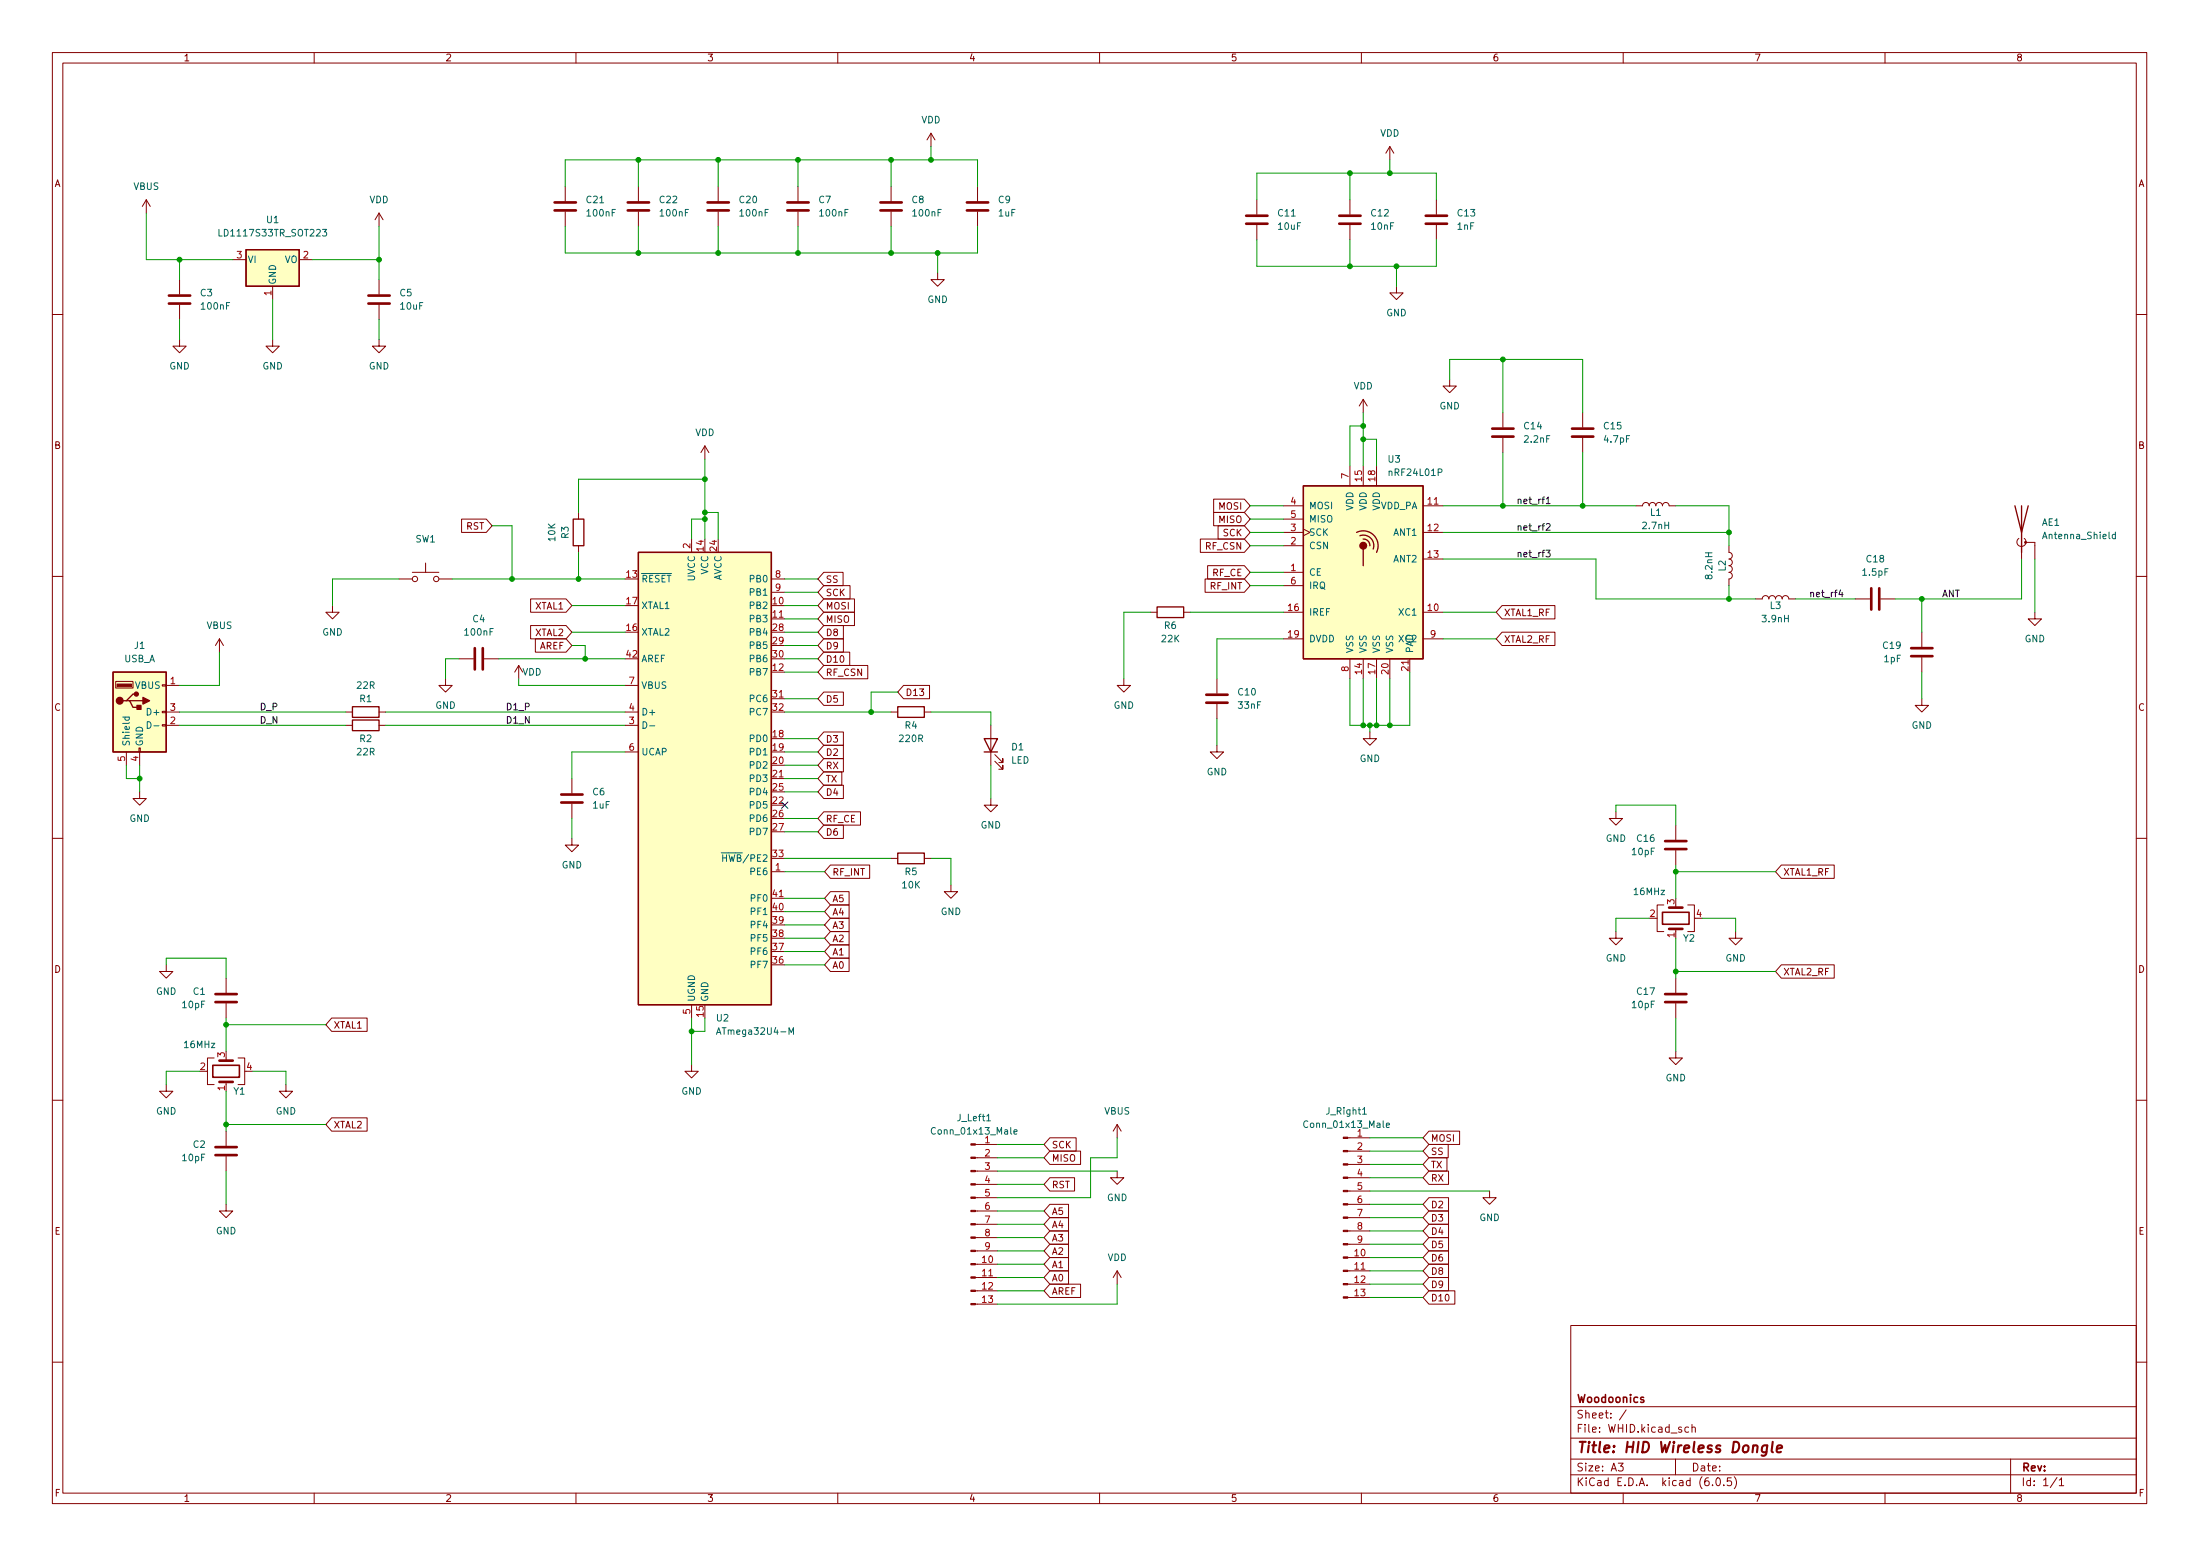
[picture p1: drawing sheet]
<svg xmlns="http://www.w3.org/2000/svg" width="420mm" height="297mm" viewBox="0 0 420 297" stroke-linecap="round" stroke-linejoin="round" font-family="sans-serif">
<g fill="none" stroke="#840000" stroke-width=".19">
<path d="M10 10h400v277h-400zM12 12h396v273h-396zM60 10v2M110 10v2M160 10v2M210 10v2M260 10v2M310 10v2M360 10v2M27.9 38.1l-.7 1.3M27.9 38.1v2.6M27.9 38.1l.8 1.3"/>
<path d="M107.9 35.6v2.8M121.9 35.6v2.8M137.2 35.6v2.8M152.4 35.6v2.8M170.2 35.6v2.8M177.8 25.4l-.8 1.3M177.8 25.4v2.6M177.8 25.4l.8 1.3M186.7 35.6v2.8M240 38.1v2.8M257.8 38.1v2.8M265.4 28v2.5"/>
<path d="M265.4 28l-.7 1.2M265.4 28l.8 1.2M274.3 38.1v2.8M34.3 53.4v2.8M34.3 58.2v2.8M44.4 49.6h2.6M52.1 54.6v2.6M57.1 49.6h2.6M72.4 40.7l-.8 1.2M72.4 40.7v2.5M72.4 53.4v2.8M72.4 58.2v2.8"/>
<path d="M72.4 40.7l.8 1.2M107.9 40.4v2.8M121.9 40.4v2.8M137.2 40.4v2.8M152.4 40.4v2.8M170.2 40.4v2.8M179.1 52.1v1.3h1.2l-1.2 1.2-1.3-1.2h1.3M186.7 40.4v2.8M240 43v2.8M257.8 43v2.8M266.7 54.6v1.3h1.3l-1.3 1.3-1.3-1.3h1.3M274.3 43v2.8"/>
<path d="M10 60h2M34.3 64.8v1.3h1.3l-1.3 1.2-1.3-1.2h1.3M52.1 64.8v1.3h1.2l-1.2 1.2-1.3-1.2h1.3M72.4 64.8v1.3h1.3l-1.3 1.2-1.3-1.2h1.3M260.3 76.2v2.6M260.3 76.2l-.7 1.3M260.3 76.2l.8 1.3M276.9 72.4v1.3h1.2l-1.2 1.3-1.3-1.3h1.3M287 78.8v2.8M302.3 78.8v2.8M408 60h2M88.2 99.1h4.7l1.1 1.3-1.1 1.2h-4.7z"/>
<path d="M110.5 97.8v1.3M134.6 85.1l-.7 1.3M134.6 85.1v2.6M134.6 85.1l.8 1.3M231.8 95.3h5.8l1.2 1.3-1.2 1.2h-5.8zM231.8 97.8h5.8l1.2 1.3-1.2 1.3h-5.8zM245.1 96.6h3.8M245.1 99.1h3.8M257.8 88.9v3.8M260.3 88.9v3.8M262.9 88.9v3.8M271.8 96.6h3.8"/>
<path d="M287 83.6v2.8M302.3 83.6v2.8M312.4 96.6h1.3a.64 .64 0 0 1 .6-.7 .64 .64 0 0 1 .7 .7 .64 .64 0 0 1 .6-.7 .64 .64 0 0 1 .6 .7 .64 .64 0 0 1 .7-.7 .64 .64 0 0 1 .6 .7 .64 .64 0 0 1 .6-.7 .64 .64 0 0 1 .7 .7h1.2M10 110h2M63.5 115.6v1.3h1.3l-1.3 1.2-1.3-1.2h1.3M76.2 110.5h2.5M78.7 109.3h5.1M81.3 107.5v1.8M83.8 110.5h2.6M101.3 119.4h6.8l1.1 1.3-1.1 1.3h-6.8zM101.3 114.3h6.8l1.1 1.3-1.1 1.3h-6.8zM110.5 104.2v1.2"/>
<path d="M132.1 102.9v2.5M147.3 110.5h2.6M147.3 118.1h2.6M147.3 113.1h2.6M157.3 109.3h3.7v2.5h-3.7l-1.1-1.3zM157.3 119.4h3.8v2.6h-3.8l-1.1-1.3zM157.3 116.9h5.9v2.5h-5.9l-1.1-1.3zM157.3 114.3h5.9v2.6h-5.9l-1.1-1.3zM157.3 111.8h5v2.5h-5l-1.1-1.2zM219.7 116.9h1.3M226.1 116.9h1.2M229.2 102.9h8.4l1.2 1.3-1.2 1.2h-8.4z"/>
<path d="M230.1 110.5h7.5l1.2 1.3-1.2 1.3h-7.5zM230.6 108h7l1.2 1.3-1.2 1.2h-7zM232.6 100.4h5l1.2 1.2-1.2 1.3h-5zM245.1 109.3h3.8M245.1 116.9h3.8M245.1 101.6h3.8M245.1 104.2h3.8M245.1 111.8h3.8M248.9 101l1.3 .6-1.3 .7M271.8 116.9h3.8M271.8 101.6h3.8M271.8 106.7h3.8"/>
<path d="M286.9 115.6h10.1v2.5h-10.1l-1.2-1.2zM330.2 104.2v1.2a.63 .63 0 0 1 .6 .7 .63 .63 0 0 1-.6 .6 .63 .63 0 0 1 .6 .7 .63 .63 0 0 1-.6 .6 .63 .63 0 0 1 .6 .6 .63 .63 0 0 1-.6 .7 .63 .63 0 0 1 .6 .6 .63 .63 0 0 1-.6 .6v1.3M335.3 114.3h1.2a.64 .64 0 0 1 .7-.6 .64 .64 0 0 1 .6 .6 .64 .64 0 0 1 .7-.6 .64 .64 0 0 1 .6 .6 .64 .64 0 0 1 .6-.6 .64 .64 0 0 1 .7 .6 .64 .64 0 0 1 .6-.6 .64 .64 0 0 1 .6 .6h1.3M354.3 114.3h2.8M359.2 114.3h2.7M386.1 101.6v5.1M386.6 102.8a.85 .85 0 0 1 .1 1.2 .85 .85 0 0 1-1.2 0 .85 .85 0 0 1 .1-1.2M386.8 103.5h1.8v3.2M388.6 116.9v1.2h1.3l-1.3 1.3-1.3-1.3h1.3M408 110h2M22.1 130.1h3.3v1.3h-3.3zM31 138.3h.7v.3h-.7z"/>
<path d="M31 135.8h.7v.3h-.7zM31 130.7h.7v.3h-.7zM31.7 135.9h2.6M31.7 138.5h2.6M31.7 130.8h2.6M41.9 122l-.8 1.2M41.9 122v2.5M41.9 122l.8 1.2M66 135.9h1.3M66 138.5h1.3M72.4 135.9h1.3M72.4 138.5h1.3"/>
<path d="M85.1 129.6v1.2h1.3l-1.3 1.3-1.3-1.3h1.3M87.6 125.8h2.8M92.5 125.8h2.7M99.1 127l-.8 1.3M99.1 127v2.6M99.1 127l.7 1.3M102.2 122h5.9l1.1 1.2-1.1 1.3h-5.9zM119.4 135.9h2.5M119.4 138.5h2.5M119.4 130.8h2.5M147.3 133.4h2.6M157.3 139.7h3.8v2.6h-3.8l-1.1-1.3z"/>
<path d="M157.3 122h3.8v2.5h-3.8l-1.1-1.3zM157.3 124.5h5v2.5h-5l-1.1-1.2zM157.3 127h8.4v2.6h-8.4l-1.1-1.3zM157.3 132.1h3.8v2.6h-3.8l-1.1-1.3zM170.2 135.9h1.2M172.6 130.8h4.9v2.6h-4.9l-1.2-1.3zM176.5 135.9h1.3M189.2 138.5v7.6M214.6 129.6v1.2h1.3l-1.3 1.3-1.2-1.3h1.2M232.4 129.6v2.8M232.4 134.4v2.8M245.1 122h3.8"/>
<path d="M257.8 125.8v3.8M260.3 125.8v3.8M261.6 139.7v1.3h1.3l-1.3 1.3-1.3-1.3h1.3M262.9 125.8v3.8M265.4 125.8v3.8M269.2 125.8v2.5M271.8 123.2h.1M271.8 122h3.8M286.9 120.7h10.1v2.5h-10.1l-1.2-1.2zM367 133.4v1.3h1.3l-1.3 1.2-1.2-1.2h1.2M367 120.7v2.8M367 125.5v2.8"/>
<path d="M24.1 143.5v2.6M26.5 142.8h.3v.7h-.3zM26.7 151.2v1.2h1.2l-1.2 1.3-1.3-1.3h1.3M26.7 143.5v2.6M109.2 148.6v2.8M109.2 153.5v2.7M119.4 143.5h2.5M147.3 148.6h2.6M157.3 142.3h3.8v2.5h-3.8l-1.1-1.3zM157.3 144.8h3.8v2.6h-3.8l-1.1-1.3zM157.3 157.5h3.8v2.6h-3.8l-1.1-1.3zM157.3 147.4h3.5v2.5h-3.5l-1.1-1.3z"/>
<path d="M157.3 155h7v2.5h-7l-1.1-1.3zM157.3 149.9h3.8v2.5h-3.8l-1.1-1.2zM189.2 152.4v1.3h1.3l-1.3 1.3-1.2-1.3h1.2M190 145.3l1.5 1.5v-.7v.7h-.7M190 144.1l1.5 1.5v-.8v.8h-.7M232.4 142.3v1.2h1.3l-1.3 1.3-1.3-1.3h1.3M308.6 155v1.2h1.3l-1.3 1.3-1.3-1.3h1.3M320 157.5v2.8M10 160h2M109.2 160.1v1.2h1.3l-1.3 1.3-1.3-1.3h1.3M147.3 166.4h2.6M147.3 171.5h2.6"/>
<path d="M158.6 165.1h7.5v2.6h-7.5l-1.1-1.3zM158.6 175.3h3.6v2.5h-3.6l-1.1-1.2zM158.6 177.8h3.6v2.6h-3.6l-1.1-1.3zM158.6 172.8h3.6v2.5h-3.6l-1.1-1.3zM158.6 170.2h3.6v2.6h-3.6l-1.1-1.3zM170.2 163.9h1.2M176.5 163.9h1.3M181.6 168.9v1.3h1.3l-1.3 1.3-1.3-1.3h1.3M308.6 177.8v1.3h1.3l-1.3 1.3-1.3-1.3h1.3M317.8 172.8h-1.3v5h1.3M320 162.3v2.8M320 172.8v.5"/>
<path d="M320 177.3v.5M322.3 172.8h1.3v5h-1.3M331.5 177.8v1.3h1.2l-1.2 1.3-1.3-1.3h1.3M340.2 165.1h10.1v2.6h-10.1l-1.1-1.3zM408 160h2M31.7 184.2v1.3h1.3l-1.3 1.2-1.2-1.2h1.2M43.2 186.7v2.8M43.2 191.6v2.7M63.3 194.3h6.8v2.6h-6.8l-1.1-1.3zM132.1 191.8v2.5M158.6 182.9h3.6v2.6h-3.6l-1.1-1.3zM158.6 180.4h3.6v2.5h-3.6l-1.1-1.3z"/>
<path d="M320 186.7v2.8M320 191.6v2.7M340.2 184.2h10.1v2.5h-10.1l-1.1-1.2zM10 210h2M31.7 207v1.3h1.3l-1.3 1.3-1.2-1.3h1.2M40.9 202h-1.3v5h1.3M43.2 202v.5M43.2 206.5v.5M43.2 215.9v2.8M45.5 202h1.2v5h-1.2M54.6 207v1.3h1.3l-1.3 1.3-1.3-1.3h1.3M63.3 213.4h6.8v2.5h-6.8l-1.1-1.2z"/>
<path d="M132.1 203.2v1.3h1.2l-1.2 1.3-1.3-1.3h1.3M186.3 218.5h4.2M200.5 219.7h5.9v2.6h-5.9l-1.1-1.3zM200.5 217.2h5v2.5h-5l-1.1-1.2zM213.4 214.7v2.5M213.4 214.7l-.8 1.2M213.4 214.7l.7 1.2M257.4 219.7h4.2M257.4 217.2h4.2M272.9 218.5h3.7v2.5h-3.7l-1.1-1.3zM272.9 215.9h5.9v2.6h-5.9l-1.1-1.3zM320 200.7v1.3h1.3l-1.3 1.2-1.2-1.2h1.2"/>
<path d="M408 210h2M43.2 229.9v1.3h1.2l-1.2 1.2-1.3-1.2h1.3M43.2 220.8v2.8M186.3 238.8h4.2M186.3 236.3h4.2M186.3 233.7h4.2M186.3 231.2h4.2M186.3 228.6h4.2M186.3 226.1h4.2M186.3 223.6h4.2M186.3 221h4.2M200.5 237.5h3.6v2.6h-3.6l-1.1-1.3z"/>
<path d="M200.5 229.9h3.6v2.5h-3.6l-1.1-1.2zM200.5 232.4h3.6v2.6h-3.6l-1.1-1.3zM200.5 235h3.6v2.5h-3.6l-1.1-1.2zM200.5 224.8h4.7v2.6h-4.7l-1.1-1.3zM213.4 223.6v1.2h1.2l-1.2 1.3-1.3-1.3h1.3M257.4 237.5h4.2M257.4 235h4.2M257.4 232.4h4.2M257.4 229.9h4.2M257.4 227.4h4.2M257.4 224.8h4.2M257.4 222.3h4.2"/>
<path d="M272.9 221h3.4v2.6h-3.4l-1.1-1.3zM272.9 231.2h3.7v2.5h-3.7l-1.1-1.3zM272.9 233.7h3.7v2.6h-3.7l-1.1-1.3zM272.9 236.3h3.7v2.5h-3.7l-1.1-1.3zM272.9 228.6h3.7v2.6h-3.7l-1.1-1.3zM272.9 238.8h3.7v2.5h-3.7l-1.1-1.2zM272.9 223.6h3.7v2.5h-3.7l-1.1-1.3zM284.5 227.4v1.2h1.2l-1.2 1.3-1.3-1.3h1.3M186.3 249h4.2M186.3 246.4h4.2M186.3 243.9h4.2M186.3 241.3h4.2"/>
<path d="M200.5 245.1h5.9v2.6h-5.9l-1.1-1.3zM200.5 242.6h3.6v2.5h-3.6l-1.1-1.2zM200.5 240.1h3.6v2.5h-3.6l-1.1-1.3zM213.4 242.6l-.8 1.3M213.4 242.6v2.5M213.4 242.6l.7 1.3M257.4 247.7h4.2M257.4 245.1h4.2M257.4 242.6h4.2M257.4 240.1h4.2M272.9 243.9h3.7v2.5h-3.7l-1.1-1.3zM272.9 246.4h5v2.6h-5l-1.1-1.3z"/>
<path d="M272.9 241.3h3.7v2.6h-3.7l-1.1-1.3zM300 253h108v32h-108zM10 260h2M300 278.5h108M300 274.5h108M300 268.5h108M309.1 279.3h.9l-.5 .6 .4 .1v.7l-.2 .1-.6-.1M310.6 269.1l-1.3 2M320 278.5v3M322.5 272.5l-.4-.1-.3 .3 .1 .6h.6M323.1 272.6l.3-.2 .3 .1 .1 .9M323.1 271.9v1.5"/>
<path d="M384 278.5v6.5M408 260h2M60 285v2M110 285v2M160 285v2M210 285v2M260 285v2M300 281.5h108M310 285v2M327.1 283.5v.1M327.9 282.2l.2-.1a.8 .8 0 0 1 .5 .8 .8 .8 0 0 1-.5 .7 1 1 0 0 1-.2-1.4zM329.2 283.5v.1"/>
<path d="M330.6 282.1h-.7v.7l.2-.1 .5 .1 .1 .2-.1 .5-.2 .1-.5-.1M331.2 281.9a1.72 1.72 0 0 1 0 2.3M360 285v2M392.9 282l-1.3 2M393.3 282.5l.4-.4v1.5M393.3 283.6h.8"/>
<circle cx="79.2" cy="110.5" r=".51"/>
<circle cx="83.3" cy="110.5" r=".51"/>
</g>
<path d="M337.5 276a.66 .66 0 0 0-1 .3v.6l.1 .2h.8M337.5 275.9l-.2 1.6a.6 .6 0 0 1-.9 .3M338.6 275.2l-.3 1.8 .3 .2M339.3 276.6l1-.2v-.4h-.8l-.2 1 .2 .2 .6-.1" fill="none" stroke="#840000" stroke-width=".4"/>
<g fill="none" stroke="#840000" stroke-width=".51">
<path d="M105.9 38.6h4.1M119.9 38.6h4.1M135.1 38.6h4.1M150.4 38.6h4M168.1 38.6h4.1M184.7 38.6h4M32.3 57.9h4M32.3 56.4h4M70.4 57.9h4M70.4 56.4h4M105.9 40.2h4.1M119.9 40.2h4.1"/>
<path d="M135.1 40.2h4.1M150.4 40.2h4M168.1 40.2h4.1M184.7 40.2h4M238 42.7h4.1M238 41.2h4.1M255.8 42.7h4M255.8 41.2h4M272.3 42.7h4.1M272.3 41.2h4.1M285 83.3h4.1M285 81.8h4.1"/>
<path d="M300.2 83.3h4.1M300.2 81.8h4.1M357.4 112.3v4.1M358.9 112.3v4.1M90.7 123.7v4.1M92.2 123.7v4.1M230.4 134.1h4M230.4 132.6h4M365 123.7h4.1M365 125.3h4.1M107.2 153.2h4.1M107.2 151.7h4.1"/>
<path d="M318 160.6h4.1M318 162.1h4.1M318.8 177.3h2.5M318.8 173.3h2.5M41.1 189.8h4.1M41.1 191.3h4.1M318 189.8h4.1M318 191.3h4.1M41.1 219h4.1M41.9 206.5h2.5M41.9 202.5h2.5M41.1 220.5h4.1"/>
</g>
<g fill="none" stroke="#840000" stroke-width=".25">
<path d="M47 47.7h10.1v6.9h-10.1zM109.5 99.1h2v5.1h-2zM248.9 92.7h22.9v33.1h-22.9zM384.8 96.6l1.3 5 1.2-5M386.1 96.6v8.8M121.9 105.4h25.4v86.4h-25.4zM221 115.9h5.1v2h-5.1zM259.1 101.6a2.84 2.84 0 0 1 3.3 .6 2.84 2.84 0 0 1 .5 3.2M259.7 102.3a1.99 1.99 0 0 1 2.1 .4 1.99 1.99 0 0 1 .5 2.1M260.3 102.9a1.23 1.23 0 0 1 1.3 1.3M260.3 104.8v3.2M21.6 128.3h10.1v15.2h-10.1z"/>
<path d="M24.1 133.8h.7l.6 1.2h1.3M24.8 133.8h2.5M26 132.5h-.6l-1.3 1.3h-.6M67.3 137.5h5.1v2h-5.1zM67.3 134.9h5.1v2h-5.1zM171.4 134.9h5.1v2h-5.1zM188 141h2.5l-1.3 2.5zM188 143.5h2.5M171.4 162.9h5.1v2h-5.1z"/>
</g>
<g fill="#840000" stroke="#840000" stroke-width=".19">
<path d="M22.4 130.6h2.7v.5h-2.7z"/>
<path d="M256.5 247.6h.9v.2h-.9z"/>
<path d="M256.5 245h.9v.3h-.9z"/>
<path d="M256.5 242.5h.9v.2h-.9z"/>
<path d="M256.5 239.9h.9v.3h-.9z"/>
<path d="M256.5 237.4h.9v.3h-.9z"/>
<path d="M256.5 234.9h.9v.2h-.9z"/>
<path d="M256.5 232.3h.9v.3h-.9z"/>
<path d="M256.5 229.8h.9v.2h-.9z"/>
<path d="M256.5 227.2h.9v.3h-.9z"/>
<path d="M256.5 224.7h.9v.3h-.9z"/>
<path d="M256.5 222.2h.9v.2h-.9z"/>
<path d="M256.5 219.6h.9v.3h-.9z"/>
<path d="M256.5 217.1h.9v.2h-.9z"/>
<path d="M185.4 248.8h.9v.3h-.9z"/>
<path d="M185.4 246.3h.9v.2h-.9z"/>
<path d="M185.4 243.7h.9v.3h-.9z"/>
<path d="M185.4 241.2h.9v.3h-.9z"/>
<path d="M185.4 238.7h.9v.2h-.9z"/>
<path d="M185.4 236.1h.9v.3h-.9z"/>
<path d="M185.4 233.6h.9v.2h-.9z"/>
<path d="M185.4 231h.9v.3h-.9z"/>
<path d="M185.4 228.5h.9v.3h-.9z"/>
<path d="M185.4 226h.9v.2h-.9z"/>
<path d="M185.4 223.4h.9v.3h-.9z"/>
<path d="M185.4 220.9h.9v.2h-.9z"/>
<path d="M185.4 218.3h.9v.3h-.9z"/>
<circle cx="386.8" cy="103.5" r=".18"/>
</g>
<g fill="none" stroke="#006464" stroke-width=".19">
<path d="M41.8 43.8v1.3h.6M61.6 43.8h.8l-.4 .5 .3 .1v.5l-.2 .2-.5-.2M404 102.1l-.4-.1-.2 .2 .1 .6h.5M404 101.6v1.2M23.4 136.9h1.3M23.9 136.9v.4l.2 .2 .5-.1v-.5M28.1 137.8a.64 .64 0 0 1 .7 .6 .64 .64 0 0 1-.7 .6zM29.4 138.6h1M122.8 137.8a.64 .64 0 0 1 .7 .6 .64 .64 0 0 1-.7 .6zM124.1 138.6h.9M136.8 197.5l.5-1.3 .4 1.3M137 197.1h.6"/>
<path d="M150.7 197.5v-1.3l.4 .9 .4-.9v1.3M188.4 214h.8M193.6 216.1l.6-.1v-.3h-.4l-.2 .1 .1 .7h.5M260.2 212.7h.8M264.8 214.8l.6-.1-.1-.2-.4-.1-.1 .2v.6h.5"/>
</g>
<g fill="#ffffc2" stroke="#ffffc2" stroke-width=".19">
<path d="M248.9 92.7h22.9v33.1h-22.9z"/>
<path d="M121.9 105.4h25.4v86.4h-25.4z"/>
<path d="M21.6 128.3h10.1v15.2h-10.1z"/>
<path d="M47 47.7h10.1v6.9h-10.1z"/>
</g>
<g fill="#840000" stroke="#840000" stroke-width=".25">
<path d="M27.3 133.1l1.3 .7-1.3 .6z"/>
<path d="M26.2 134.7h.7v.7h-.7z"/>
<circle cx="260.3" cy="104.2" r=".63"/>
<circle cx="22.9" cy="133.8" r=".63"/>
<circle cx="26" cy="132.5" r=".38"/>
</g>
<path d="M317.5 174.2h5.1v2.2h-5.1zM40.6 203.4h5.1v2.2h-5.1z" fill="none" stroke="#840000" stroke-width=".3"/>
<path d="M295.3 95.2l.4-.3v1.2M295.3 96.1h.7M295.3 105h.7l-.4 .5 .4 .1v.6l-.2 .1-.5-.1M295.3 100.1l.5-.1 .2 .3-.7 .9h.7M351.5 112.6l-.3 .9h.8M351.8 113.1v.8" fill="none" stroke="#0f0f0f" stroke-width=".19"/>
<g fill="none" stroke="#009600" stroke-width=".19">
<path d="M107.9 35.6v-5.1h78.8v5.1M121.9 30.5v5.1M137.2 30.5v5.1M152.4 30.5v5.1M170.2 30.5v5.1M177.8 28v2.5M240 38.1v-5h34.3v5M257.8 33.1v5M265.4 30.5v2.6M27.9 40.7v8.9h16.5M34.3 49.6v3.8M52.1 57.2v7.6"/>
<path d="M59.7 49.6h12.7M72.4 43.2v10.2M107.9 43.2v5.1h78.8v-5.1M121.9 43.2v5.1M137.2 43.2v5.1M152.4 43.2v5.1M170.2 43.2v5.1M179.1 48.3v3.8M240 45.8v5h34.3v-5M257.8 45.8v5M266.7 50.8v3.8M34.3 61v3.8"/>
<path d="M72.4 61v3.8M260.3 78.8v10.1M276.9 72.4v-3.8h25.4v10.2M287 68.6v10.2M134.6 99.1h-2.5v3.8M134.6 97.8h2.6v5.1M134.6 87.7v15.2M134.6 91.5h-24.1v6.3M238.8 99.1h6.3M238.8 96.6h6.3M260.3 81.3h-2.5v7.6M260.3 83.9h2.6v5"/>
<path d="M275.6 96.6h36.8M287 86.4v10.2M302.3 86.4v10.2M320 96.6h10.2v7.6M76.2 110.5h-12.7v5.1M86.4 110.5h33M94 100.4h3.8v10.1M109.2 115.6h10.2M110.5 105.4v5.1M149.9 115.6h6.3M149.9 110.5h6.3M149.9 113.1h6.3"/>
<path d="M149.9 118.1h6.3M219.7 116.9h-5.1v12.7M227.3 116.9h17.8M238.8 109.3h6.3M238.8 111.8h6.3M238.8 104.2h6.3M238.8 101.6h6.3M275.6 116.9h10.1M275.6 101.6h54.6M275.6 106.7h29.2v7.6h30.5M330.2 111.8v2.5M342.9 114.3h11.4"/>
<path d="M367 114.3v6.4M386.1 106.7v7.6h-24.2M388.6 106.7v10.2M34.3 135.9h31.7M34.3 138.5h31.7M41.9 124.5v6.3h-7.6M73.7 135.9h45.7M73.7 138.5h45.7M87.6 125.8h-2.5v3.8M95.2 125.8h24.2M99.1 129.6v1.2h20.3M109.2 123.2h2.6v2.6"/>
<path d="M109.2 120.7h10.2M149.9 135.9h20.3M149.9 133.4h6.3M149.9 123.2h6.3M149.9 125.8h6.3M149.9 120.7h6.3M149.9 128.3h6.3M171.4 132.1h-5v3.8M177.8 135.9h11.4v2.6M232.4 137.2v5.1M245.1 122h-12.7v7.6M260.3 129.6v8.9"/>
<path d="M261.6 138.5v1.2M262.9 129.6v8.9M265.4 129.6v8.9M269.2 128.3v10.2h-11.4v-8.9M275.6 122h10.1M367 128.3v5.1M24.1 146.1v2.5h2.6M26.7 146.1v5.1M109.2 156.2v3.9M119.4 143.5h-10.2v5.1M149.9 141h6.3M149.9 146.1h6.3"/>
<path d="M149.9 143.5h6.3M149.9 148.6h6.3M149.9 156.2h6.3M149.9 151.2h6.3M149.9 158.8h6.3M189.2 146.1v6.3M308.6 155v-1.3h11.4v3.8M149.9 166.4h7.6M149.9 163.9h20.3M149.9 176.6h7.6M149.9 171.5h7.6M149.9 174h7.6"/>
<path d="M149.9 179.1h7.6M177.8 163.9h3.8v5M315 175.3h-6.4v2.5M320 166.4h19.1M320 165.1v6.4M320 179.1v7.6M325.1 175.3h6.4v2.5M31.7 184.2v-1.3h11.5v3.8M43.2 195.6h19M43.2 194.3v6.4M132.1 194.3v8.9M134.6 194.3v2.6h-2.5"/>
<path d="M149.9 181.6h7.6M149.9 184.2h7.6M320 194.3v6.4M320 185.5h19.1M38.1 204.5h-6.4v2.5M43.2 208.3v7.6M43.2 214.7h19M48.3 204.5h6.3v2.5M190.5 218.5h8.9M213.4 217.2v3.8h-5.1v7.6h-17.8M261.6 219.7h10.2M261.6 217.2h10.2"/>
<path d="M43.2 223.6v6.3M190.5 236.3h8.9M190.5 238.8h8.9M190.5 221h8.9M190.5 223.6h22.9M190.5 231.2h8.9M190.5 226.1h8.9M190.5 233.7h8.9M261.6 237.5h10.2M261.6 235h10.2M261.6 232.4h10.2M261.6 229.9h10.2"/>
<path d="M261.6 227.4h22.9M261.6 224.8h10.2M261.6 222.3h10.2M190.5 241.3h8.9M190.5 243.9h8.9M190.5 246.4h8.9M213.4 245.1v3.9h-22.9M261.6 242.6h10.2M261.6 240.1h10.2M261.6 247.7h10.2M261.6 245.1h10.2"/>
</g>
<path d="M149.3 153.1l1.2 1.2M150.5 153.1l-1.2 1.2" fill="none" stroke="#000084" stroke-width=".19"/>
<g fill="#009600" stroke="#009600" stroke-width=".19">
<circle cx="177.8" cy="30.5" r=".46"/>
<circle cx="260.3" cy="81.3" r=".46"/>
<circle cx="170.2" cy="30.5" r=".46"/>
<circle cx="170.2" cy="48.3" r=".46"/>
<circle cx="179.1" cy="48.3" r=".46"/>
<circle cx="257.8" cy="33.1" r=".46"/>
<circle cx="265.4" cy="138.5" r=".46"/>
<circle cx="320" cy="166.4" r=".46"/>
<circle cx="320" cy="185.5" r=".46"/>
<circle cx="260.3" cy="138.5" r=".46"/>
<circle cx="330.2" cy="114.3" r=".46"/>
<circle cx="367" cy="114.3" r=".46"/>
<circle cx="302.3" cy="96.6" r=".46"/>
<circle cx="330.2" cy="101.6" r=".46"/>
<circle cx="261.6" cy="138.5" r=".46"/>
<circle cx="262.9" cy="138.5" r=".46"/>
<circle cx="266.7" cy="50.8" r=".46"/>
<circle cx="287" cy="68.6" r=".46"/>
<circle cx="257.8" cy="50.8" r=".46"/>
<circle cx="287" cy="96.6" r=".46"/>
<circle cx="265.4" cy="33.1" r=".46"/>
<circle cx="260.3" cy="83.9" r=".46"/>
<circle cx="121.9" cy="30.5" r=".46"/>
<circle cx="137.2" cy="48.3" r=".46"/>
<circle cx="137.2" cy="30.5" r=".46"/>
<circle cx="121.9" cy="48.3" r=".46"/>
<circle cx="152.4" cy="48.3" r=".46"/>
<circle cx="152.4" cy="30.5" r=".46"/>
<circle cx="132.1" cy="196.9" r=".46"/>
<circle cx="110.5" cy="110.5" r=".46"/>
<circle cx="97.8" cy="110.5" r=".46"/>
<circle cx="111.8" cy="125.8" r=".46"/>
<circle cx="43.2" cy="195.6" r=".46"/>
<circle cx="26.7" cy="148.6" r=".46"/>
<circle cx="43.2" cy="214.7" r=".46"/>
<circle cx="134.6" cy="91.5" r=".46"/>
<circle cx="134.6" cy="99.1" r=".46"/>
<circle cx="134.6" cy="97.8" r=".46"/>
<circle cx="166.4" cy="135.9" r=".46"/>
<circle cx="72.4" cy="49.6" r=".46"/>
<circle cx="34.3" cy="49.6" r=".46"/>
</g>
<text font-size="2.8" fill="#840000" x="301" y="277.3">Title: HID Wireless Dongle</text>
<g font-size="2.1" fill="#840000">
<text x="301" y="267.8">Woodoonics</text>
<text x="301" y="273.5">File: WHID.kicad_sch</text>
<text x="301" y="270.8">Sheet: /</text>
<text x="301" y="280.9">Size: A3</text>
<text x="323" y="280.9">Date:</text>
<text x="386" y="280.9">Rev:</text>
<text x="301" y="283.7">KiCad E.D.A. kicad (6.0.5)</text>
<text x="386" y="283.7">Id: 1/1</text>
</g>
<g font-size="1.8" fill="#840000">
<text x="35" y="11.7">1</text>
<text x="85" y="11.7">2</text>
<text x="135" y="11.7">3</text>
<text x="185" y="11.7">4</text>
<text x="235" y="11.7">5</text>
<text x="285" y="11.7">6</text>
<text x="335" y="11.7">7</text>
<text x="385" y="11.7">8</text>
<text x="10.3" y="35.7">A</text>
<text x="408.3" y="35.7">A</text>
<text x="10.3" y="85.7">B</text>
<text x="408.3" y="85.7">B</text>
<text x="89" y="101.1">RST</text>
<text x="232.8" y="97.3">MOSI</text>
<text x="232.8" y="99.8">MISO</text>
<text x="230.3" y="104.9">RF_CSN</text>
<text x="233.6" y="102.4">SCK</text>
<text x="157.6" y="111.3">SS</text>
<text x="157.6" y="113.8">SCK</text>
<text x="231.1" y="112.5">RF_INT</text>
<text x="231.5" y="110">RF_CE</text>
<text x="102.2" y="116.3">XTAL1</text>
<text x="157.6" y="118.9">MISO</text>
<text x="157.6" y="116.3">MOSI</text>
<text x="287.2" y="117.6">XTAL1_RF</text>
<text x="102.2" y="121.4">XTAL2</text>
<text x="103" y="124">AREF</text>
<text x="157.6" y="124">D9</text>
<text x="157.6" y="121.4">D8</text>
<text x="287.2" y="122.7">XTAL2_RF</text>
<text x="157.6" y="126.5">D10</text>
<text x="157.6" y="129">RF_CSN</text>
<text x="10.3" y="135.7">C</text>
<text x="157.6" y="134.1">D5</text>
<text x="172.9" y="132.8">D13</text>
<text x="408.3" y="135.7">C</text>
<text x="157.6" y="141.7">D3</text>
<text x="157.6" y="144.3">D2</text>
<text x="157.6" y="146.8">RX</text>
<text x="157.6" y="149.4">TX</text>
<text x="157.6" y="151.9">D4</text>
<text x="157.6" y="159.5">D6</text>
<text x="157.6" y="157">RF_CE</text>
<text x="158.9" y="167.1">RF_INT</text>
<text x="340.5" y="167.1">XTAL1_RF</text>
<text x="158.9" y="172.2">A5</text>
<text x="158.9" y="177.3">A3</text>
<text x="158.9" y="179.8">A2</text>
<text x="158.9" y="174.8">A4</text>
<text x="10.3" y="185.7">D</text>
<text x="158.9" y="184.9">A0</text>
<text x="158.9" y="182.4">A1</text>
<text x="408.3" y="185.7">D</text>
<text x="340.5" y="186.2">XTAL2_RF</text>
<text x="63.7" y="196.3">XTAL1</text>
<text x="63.7" y="215.4">XTAL2</text>
<text x="200.8" y="221.7">MISO</text>
<text x="200.8" y="219.2">SCK</text>
<text x="273.2" y="220.5">SS</text>
<text x="273.2" y="217.9">MOSI</text>
<text x="200.8" y="226.8">RST</text>
<text x="273.2" y="223">TX</text>
<text x="273.2" y="225.6">RX</text>
<text x="200.8" y="231.9">A5</text>
<text x="273.2" y="233.2">D3</text>
<text x="273.2" y="230.6">D2</text>
<text x="10.4" y="235.7">E</text>
<text x="200.8" y="239.5">A2</text>
<text x="200.8" y="234.4">A4</text>
<text x="200.8" y="237">A3</text>
<text x="273.2" y="235.7">D4</text>
<text x="273.2" y="238.3">D5</text>
<text x="408.4" y="235.7">E</text>
<text x="200.8" y="244.6">A0</text>
<text x="200.8" y="242.1">A1</text>
<text x="273.2" y="245.9">D9</text>
<text x="273.2" y="243.3">D8</text>
<text x="273.2" y="240.8">D6</text>
<text x="200.8" y="247.1">AREF</text>
<text x="273.2" y="248.4">D10</text>
<text x="10.4" y="285.7">F</text>
<text x="35" y="286.7">1</text>
<text x="85" y="286.7">2</text>
<text x="135" y="286.7">3</text>
<text x="185" y="286.7">4</text>
<text x="235" y="286.7">5</text>
<text x="285" y="286.7">6</text>
<text x="335" y="286.7">7</text>
<text x="385" y="286.7">8</text>
<text x="408.4" y="285.7">F</text>
</g>
<g font-size="1.8" fill="#006464">
<text x="175.9" y="23.5">VDD</text>
<text x="263.6" y="26.1">VDD</text>
<text x="25.5" y="36.2">VBUS</text>
<text x="70.5" y="38.8">VDD</text>
<text x="112.1" y="38.8">C21</text>
<text x="112.2" y="41.3">100nF</text>
<text x="126" y="38.8">C22</text>
<text x="126.2" y="41.3">100nF</text>
<text x="141.3" y="38.8">C20</text>
<text x="141.4" y="41.3">100nF</text>
<text x="156.4" y="38.8">C7</text>
<text x="156.7" y="41.3">100nF</text>
<text x="174.2" y="38.8">C8</text>
<text x="174.4" y="41.3">100nF</text>
<text x="190.7" y="38.8">C9</text>
<text x="190.7" y="41.3">1uF</text>
<text x="244.1" y="41.3">C11</text>
<text x="261.9" y="41.3">C12</text>
<text x="278.4" y="41.3">C13</text>
<text x="42.4" y="45.1">LD1117S33TR_SOT223</text>
<text x="50.9" y="42.6">U1</text>
<text x="244.2" y="43.9">10uF</text>
<text x="262" y="43.9">10nF</text>
<text x="278.4" y="43.9">1nF</text>
<text x="47.2" y="50.2">VI</text>
<text x="54.3" y="50.2">VO</text>
<text x="38.3" y="56.6">C3</text>
<text x="38.6" y="59.1">100nF</text>
<text x="52.7" y="54.4" transform="rotate(-90 52.7 54.4)">GND</text>
<text x="76.4" y="56.6">C5</text>
<text x="76.5" y="59.1">10uF</text>
<text x="177.1" y="57.8">GND</text>
<text x="264.7" y="60.4">GND</text>
<text x="32.3" y="70.5">GND</text>
<text x="50.1" y="70.5">GND</text>
<text x="70.4" y="70.5">GND</text>
<text x="258.5" y="74.3">VDD</text>
<text x="132.8" y="83.2">VDD</text>
<text x="274.9" y="78.1">GND</text>
<text x="291.1" y="82">C14</text>
<text x="306.4" y="82">C15</text>
<text x="265.1" y="88.3">U3</text>
<text x="291.2" y="84.5">2.2nF</text>
<text x="306.5" y="84.5">4.7pF</text>
<text x="265.5" y="90.8">nRF24L01P</text>
<text x="249.9" y="97.2">MOSI</text>
<text x="249.9" y="99.7">MISO</text>
<text x="258.4" y="97.5" transform="rotate(-90 258.4 97.5)">VDD</text>
<text x="261" y="97.5" transform="rotate(-90 261 97.5)">VDD</text>
<text x="263.5" y="97.5" transform="rotate(-90 263.5 97.5)">VDD</text>
<text x="263.6" y="97.2">VDD_PA</text>
<text x="313.8" y="101">2.7nH</text>
<text x="315.2" y="98.5">L1</text>
<text x="390" y="100.4">AE1</text>
<text x="79.4" y="103.5">SW1</text>
<text x="106" y="103.3" transform="rotate(-90 106 103.3)">10K</text>
<text x="108.6" y="102.8" transform="rotate(-90 108.6 102.8)">R3</text>
<text x="249.9" y="104.8">CSN</text>
<text x="249.9" y="102.3">SCK</text>
<text x="266.1" y="102.3">ANT1</text>
<text x="266.1" y="107.4">ANT2</text>
<text x="356.5" y="107.4">C18</text>
<text x="390.5" y="102.9">Antenna_Shield</text>
<text x="122.4" y="111.2">~{RESET}</text>
<text x="132.7" y="111" transform="rotate(-90 132.7 111)">UVCC</text>
<text x="135.3" y="109.7" transform="rotate(-90 135.3 109.7)">VCC</text>
<text x="137.8" y="111" transform="rotate(-90 137.8 111)">AVCC</text>
<text x="143.4" y="111.2">PB0</text>
<text x="143.4" y="113.7">PB1</text>
<text x="249.9" y="109.9">CE</text>
<text x="249.9" y="112.4">IRQ</text>
<text x="327" y="110.4" transform="rotate(-90 327 110.4)">8.2nH</text>
<text x="329.6" y="109" transform="rotate(-90 329.6 109)">L2</text>
<text x="355.8" y="109.9">1.5pF</text>
<text x="90.3" y="118.8">C4</text>
<text x="122.4" y="116.2">XTAL1</text>
<text x="143.4" y="116.2">PB2</text>
<text x="143.4" y="118.8">PB3</text>
<text x="249.9" y="117.5">IREF</text>
<text x="267.3" y="117.5">XC1</text>
<text x="336.7" y="118.8">3.9nH</text>
<text x="338.1" y="116.2">L3</text>
<text x="25.7" y="123.9">J1</text>
<text x="39.5" y="120.1">VBUS</text>
<text x="61.5" y="121.3">GND</text>
<text x="88.9" y="121.3">100nF</text>
<text x="122.4" y="121.3">XTAL2</text>
<text x="143.4" y="121.3">PB4</text>
<text x="143.4" y="123.9">PB5</text>
<text x="221.9" y="122.6">22K</text>
<text x="222.4" y="120.1">R6</text>
<text x="249.9" y="122.6">DVDD</text>
<text x="258.4" y="124.8" transform="rotate(-90 258.4 124.8)">VSS</text>
<text x="261" y="124.8" transform="rotate(-90 261 124.8)">VSS</text>
<text x="263.5" y="124.8" transform="rotate(-90 263.5 124.8)">VSS</text>
<text x="266.1" y="124.8" transform="rotate(-90 266.1 124.8)">VSS</text>
<text x="267.3" y="122.6">XC2</text>
<text x="269.9" y="124.8" transform="rotate(-90 269.9 124.8)">PAD</text>
<text x="359.7" y="123.9">C19</text>
<text x="386.7" y="122.6">GND</text>
<text x="23.7" y="126.4">USB_A</text>
<text x="25.8" y="131.5">VBUS</text>
<text x="68.2" y="131.5">22R</text>
<text x="99.7" y="128.9">VDD</text>
<text x="122.4" y="126.4">AREF</text>
<text x="122.4" y="131.5">VBUS</text>
<text x="143.4" y="128.9">PB7</text>
<text x="143.4" y="126.4">PB6</text>
<text x="359.8" y="126.4">1pF</text>
<text x="28.4" y="136.6">D+</text>
<text x="68.7" y="134">R1</text>
<text x="83.1" y="135.3">GND</text>
<text x="122.4" y="136.6">D+</text>
<text x="143.4" y="134">PC6</text>
<text x="143.4" y="136.6">PC7</text>
<text x="212.7" y="135.3">GND</text>
<text x="236.5" y="132.8">C10</text>
<text x="236.6" y="135.3">33nF</text>
<text x="24.8" y="142.5" transform="rotate(-90 24.8 142.5)">Shield</text>
<text x="27.3" y="142.5" transform="rotate(-90 27.3 142.5)">GND</text>
<text x="68.7" y="141.6">R2</text>
<text x="143.4" y="141.6">PD0</text>
<text x="171.9" y="141.6">220R</text>
<text x="172.9" y="139.1">R4</text>
<text x="193.2" y="143.2">D1</text>
<text x="365.1" y="139.1">GND</text>
<text x="68.2" y="144.2">22R</text>
<text x="122.4" y="144.2">UCAP</text>
<text x="143.4" y="144.2">PD1</text>
<text x="143.4" y="146.7">PD2</text>
<text x="143.4" y="149.3">PD3</text>
<text x="193.1" y="145.8">LED</text>
<text x="230.4" y="148">GND</text>
<text x="259.7" y="145.5">GND</text>
<text x="113.2" y="151.8">C6</text>
<text x="113.3" y="154.3">1uF</text>
<text x="143.4" y="154.3">PD5</text>
<text x="143.4" y="151.8">PD4</text>
<text x="24.7" y="156.9">GND</text>
<text x="143.4" y="156.9">PD6</text>
<text x="143.4" y="159.4">PD7</text>
<text x="187.3" y="158.2">GND</text>
<text x="306.6" y="160.7">GND</text>
<text x="312.7" y="160.7">C16</text>
<text x="107.3" y="165.8">GND</text>
<text x="137.4" y="164.5">~{HWB}/PE2</text>
<text x="143.5" y="167">PE6</text>
<text x="172.9" y="167">R5</text>
<text x="311.8" y="163.2">10pF</text>
<text x="143.6" y="172.1">PF0</text>
<text x="172.4" y="169.6">10K</text>
<text x="312.2" y="170.9">16MHz</text>
<text x="143.6" y="179.7">PF5</text>
<text x="143.6" y="177.2">PF4</text>
<text x="143.6" y="174.7">PF1</text>
<text x="179.6" y="174.7">GND</text>
<text x="321.5" y="179.7">Y2</text>
<text x="143.6" y="184.8">PF7</text>
<text x="143.6" y="182.3">PF6</text>
<text x="306.6" y="183.6">GND</text>
<text x="329.5" y="183.6">GND</text>
<text x="29.8" y="189.9">GND</text>
<text x="36.9" y="189.9">C1</text>
<text x="132.7" y="191.3" transform="rotate(-90 132.7 191.3)">UGND</text>
<text x="135.3" y="191.3" transform="rotate(-90 135.3 191.3)">GND</text>
<text x="312.7" y="189.9">C17</text>
<text x="34.9" y="192.4">10pF</text>
<text x="136.9" y="195">U2</text>
<text x="137.6" y="197.5">ATmega32U4-M</text>
<text x="311.8" y="192.4">10pF</text>
<text x="35.3" y="200.1">16MHz</text>
<text x="44.6" y="209">Y1</text>
<text x="130.1" y="209">GND</text>
<text x="318.1" y="206.4">GND</text>
<text x="29.8" y="212.8">GND</text>
<text x="52.6" y="212.8">GND</text>
<text x="183" y="214">J_Left1</text>
<text x="210.9" y="212.8">VBUS</text>
<text x="249.5" y="215.3">Conn_01x13_Male</text>
<text x="253.4" y="212.8">J_Right1</text>
<text x="34.9" y="221.7">10pF</text>
<text x="36.9" y="219.1">C2</text>
<text x="178.4" y="216.6">Conn_01x13_Male</text>
<text x="211.4" y="229.3">GND</text>
<text x="282.5" y="233.1">GND</text>
<text x="41.2" y="235.6">GND</text>
<text x="211.5" y="240.7">VDD</text>
</g>
<g font-size="1.8" fill="#a90000">
<text x="45.2" y="49.3">3</text>
<text x="57.9" y="49.3">2</text>
<text x="51.8" y="56.4" transform="rotate(-90 51.8 56.4)">1</text>
<text x="257.6" y="91.3" transform="rotate(-90 257.6 91.3)">7</text>
<text x="260.1" y="91.8" transform="rotate(-90 260.1 91.8)">15</text>
<text x="262.6" y="91.8" transform="rotate(-90 262.6 91.8)">18</text>
<text x="246.5" y="101.4">3</text>
<text x="246.5" y="96.3">4</text>
<text x="246.5" y="98.8">5</text>
<text x="272.7" y="96.3">11</text>
<text x="272.7" y="101.4">12</text>
<text x="131.8" y="104.7" transform="rotate(-90 131.8 104.7)">2</text>
<text x="134.4" y="105.2" transform="rotate(-90 134.4 105.2)">14</text>
<text x="136.9" y="105.2" transform="rotate(-90 136.9 105.2)">24</text>
<text x="246.5" y="103.9">2</text>
<text x="272.7" y="106.5">13</text>
<text x="119.7" y="110.3">13</text>
<text x="148.1" y="110.3">8</text>
<text x="148.1" y="112.8">9</text>
<text x="246.5" y="109">1</text>
<text x="246.5" y="111.5">6</text>
<text x="119.7" y="115.4">17</text>
<text x="147.6" y="115.4">10</text>
<text x="147.6" y="117.9">11</text>
<text x="246" y="116.6">16</text>
<text x="272.7" y="116.6">10</text>
<text x="119.7" y="120.4">16</text>
<text x="119.7" y="125.5">42</text>
<text x="147.6" y="120.4">28</text>
<text x="147.6" y="123">29</text>
<text x="147.6" y="125.5">30</text>
<text x="246" y="121.7">19</text>
<text x="273.2" y="121.7">9</text>
<text x="32.5" y="130.6">1</text>
<text x="120.2" y="130.6">7</text>
<text x="147.6" y="128.1">12</text>
<text x="257.6" y="128.2" transform="rotate(-90 257.6 128.2)">8</text>
<text x="260.1" y="128.7" transform="rotate(-90 260.1 128.7)">14</text>
<text x="262.6" y="128.7" transform="rotate(-90 262.6 128.7)">17</text>
<text x="265.2" y="128.7" transform="rotate(-90 265.2 128.7)">20</text>
<text x="269" y="128" transform="rotate(-90 269 128)">21</text>
<text x="32.5" y="135.7">3</text>
<text x="120.2" y="135.7">4</text>
<text x="147.6" y="133.1">31</text>
<text x="147.6" y="135.7">32</text>
<text x="32.5" y="138.2">2</text>
<text x="120.2" y="138.2">3</text>
<text x="120.2" y="143.3">6</text>
<text x="147.6" y="140.8">18</text>
<text x="147.6" y="143.3">19</text>
<text x="23.9" y="145.3" transform="rotate(-90 23.9 145.3)">5</text>
<text x="26.4" y="145.3" transform="rotate(-90 26.4 145.3)">4</text>
<text x="147.6" y="145.8">20</text>
<text x="147.6" y="148.4">21</text>
<text x="147.6" y="153.5">22</text>
<text x="147.6" y="150.9">25</text>
<text x="147.6" y="156">26</text>
<text x="147.6" y="158.5">27</text>
<text x="147.6" y="163.6">33</text>
<text x="148.1" y="166.2">1</text>
<text x="147.6" y="173.8">40</text>
<text x="147.6" y="171.2">41</text>
<text x="319.8" y="172.6" transform="rotate(-90 319.8 172.6)">3</text>
<text x="147.6" y="178.9">38</text>
<text x="147.6" y="176.3">39</text>
<text x="315.1" y="175">2</text>
<text x="319.8" y="179" transform="rotate(-90 319.8 179)">1</text>
<text x="324" y="175">4</text>
<text x="147.6" y="183.9">36</text>
<text x="147.6" y="181.4">37</text>
<text x="131.8" y="193.6" transform="rotate(-90 131.8 193.6)">5</text>
<text x="134.4" y="194.1" transform="rotate(-90 134.4 194.1)">15</text>
<text x="42.9" y="201.8" transform="rotate(-90 42.9 201.8)">3</text>
<text x="38.2" y="204.3">2</text>
<text x="42.9" y="208.2" transform="rotate(-90 42.9 208.2)">1</text>
<text x="47.1" y="204.3">4</text>
<text x="188.1" y="218.2">1</text>
<text x="188.1" y="220.8">2</text>
<text x="259.2" y="217">1</text>
<text x="259.2" y="219.5">2</text>
<text x="188.1" y="223.3">3</text>
<text x="188.1" y="225.8">4</text>
<text x="259.2" y="222">3</text>
<text x="259.2" y="224.6">4</text>
<text x="259.2" y="227.1">5</text>
<text x="188.1" y="228.4">5</text>
<text x="188.1" y="230.9">6</text>
<text x="188.1" y="233.5">7</text>
<text x="259.2" y="229.7">6</text>
<text x="259.2" y="232.2">7</text>
<text x="188.1" y="236">8</text>
<text x="188.1" y="238.5">9</text>
<text x="258.7" y="239.8">10</text>
<text x="259.2" y="234.7">8</text>
<text x="259.2" y="237.3">9</text>
<text x="187.6" y="241.1">10</text>
<text x="187.6" y="243.6">11</text>
<text x="258.7" y="242.4">11</text>
<text x="258.7" y="244.9">12</text>
<text x="187.6" y="246.2">12</text>
<text x="187.6" y="248.7">13</text>
<text x="258.7" y="247.4">13</text>
</g>
<g font-size="1.8" fill="#0f0f0f">
<text x="289.6" y="96.2">net_rf1</text>
<text x="289.6" y="101.3">net_rf2</text>
<text x="289.6" y="106.4">net_rf3</text>
<text x="345.4" y="114">net_rf4</text>
<text x="370.8" y="114">ANT</text>
<text x="49.5" y="135.6">D_P</text>
<text x="96.5" y="135.6">D1_P</text>
<text x="49.5" y="138.1">D_N</text>
<text x="96.5" y="138.1">D1_N</text>
</g>
</svg>
